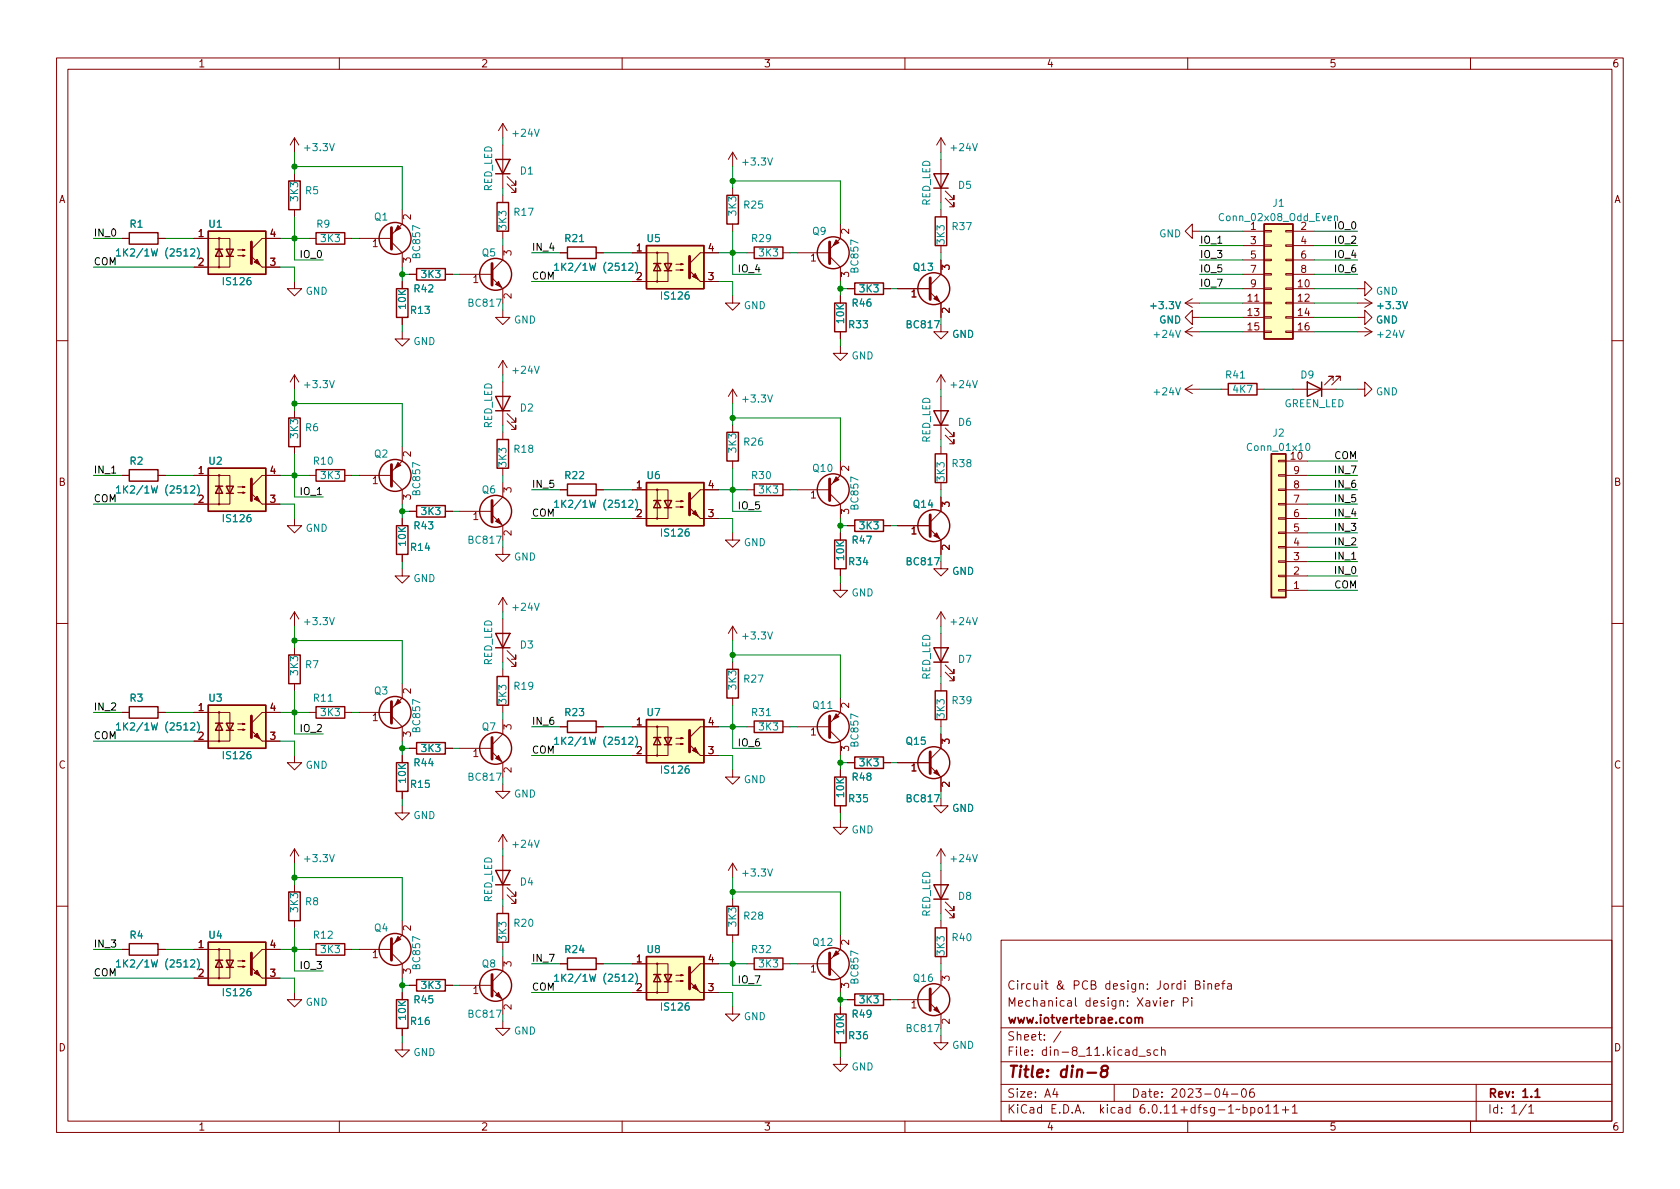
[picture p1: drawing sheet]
<svg xmlns="http://www.w3.org/2000/svg" width="297mm" height="210mm" viewBox="0 0 297 210" stroke-linecap="round" stroke-linejoin="round" font-family="sans-serif">
<g fill="none" stroke="#840000" stroke-width=".18">
<path d="M10 10.2h277v190.1h-277zM12 12.2h273v186.1h-273zM60 10.2v2M110 10.2v2M160 10.2v2M210 10.2v2M260 10.2v2M52.1 24.4v2.5M52.1 30.7v1.3M52.1 37.1v1.2M52.1 24.4l-.8 1.2M52.1 24.4l.7 1.2"/>
<path d="M71.1 37.1v2.5l-1.9 1.9M72.6 38v.8l-.9-.8-.4 .2 .1 .5M88.9 21.8v2.6M88.9 25.6v7.7M88.9 34.5v1.3M88.9 21.8l-.8 1.3M88.9 21.8l.8 1.3M89.7 32.5l1.5 1.5v-.7v.7h-.8M89.7 31.2l1.5 1.6v-.8v.8h-.8M129.5 26.9v2.6M129.5 33.3v1.2M129.5 39.6v1.3"/>
<path d="M129.5 26.9l-.7 1.3M129.5 26.9l.8 1.3M148.6 39.6v2.6l-1.9 1.9M166.4 24.4v2.5M166.4 28.2v7.6M166.4 37.1v1.2M166.4 24.4l-.8 1.2M166.4 24.4l.7 1.2M167.1 35l1.6 1.6v-.8v.8h-.8M167.1 33.8l1.6 1.5v-.8v.8h-.8M21.6 42.2h1.3M27.9 42.2h1.3"/>
<path d="M34.3 42.2h6.3v5h-6.3M38.7 42.2v5M42 45.2h1.3l-.4 .1v-.2l.4 .1M42 44.2h1.3l-.4 .1v-.2l.4 .1M46.4 47.2h3.1M49.5 42.2h-3.1l-2 1.9M52.1 49.8v1.2h1.2l-1.2 1.3-1.3-1.3h1.3M54.6 42.2h1.3M61 42.2h1.2M63.5 42.2h5.7M66 42.7l.4-.3v1.2M69.2 42.8l1.9 1.9v2.5"/>
<path d="M71.1 58.7v1.2h1.3l-1.3 1.3-1.3-1.3h1.3M71.1 49.8v1.2M71.1 56.1v1.3M71.3 46.4v-.8l.5 .4 .1-.3h.6l.1 .1-.1 .6M72.4 48.5h1.3M78.7 48.5h1.3M81.3 48.5h5.7M83.8 49.1l.3-.4v1.3M87 49.1l1.9 1.9v2.6M88.9 54.9v1.2h1.3l-1.3 1.3-1.3-1.3h1.3M88.9 40.9v1.3M88.9 43.4v2.6l-1.9 1.9"/>
<path d="M89.1 45.1v-.8l.5 .5 .1-.4h.5l.2 .2-.2 .5M90.4 52v.7l-.9-.7-.4 .2 .1 .5M99.1 44.7h1.2M105.4 44.7h1.3M111.8 44.7h6.3v5.1h-6.3M116.2 44.7v5.1M119.5 47.7h1.3l-.4 .2v-.3l.4 .1M119.5 46.7h1.3l-.4 .2v-.3l.4 .1M123.8 49.8h3.2M127 44.7h-3.2l-1.9 1.9M129.5 52.3v1.3h1.3l-1.3 1.3-1.2-1.3h1.2M132.1 44.7h1.2"/>
<path d="M138.4 44.7h1.3M141 44.7h5.7M143.5 45.3l.3-.4v1.3M146.7 45.3l1.9 1.9v2.6M148.6 52.3v1.3M148.6 58.7v1.2M148.8 48.9v-.8l.5 .5 .1-.4h.5l.2 .2-.2 .5M149.9 51h1.2M150.1 40.5v.8l-1-.8-.3 .3 .1 .5M156.2 51h1.3M158.7 51h5.8M161.2 51.6l.4-.4v1.3"/>
<path d="M164.5 51.7l1.9 1.9v2.5M166.4 57.4v1.3h1.2l-1.2 1.2-1.3-1.2h1.3M166.4 43.4v1.3M166.4 46v2.5l-1.9 1.9M166.6 47.7v-.8l.4 .4 .2-.4h.5l.1 .2-.1 .6M167.8 54.5v.8l-.9-.8-.3 .2 .1 .5M209.5 53.6h2.6M209.5 58.7h2.6M209.5 53.6l1.3 .8M209.5 58.7l1.3 .7M210.8 56.1v-1.2l-1.3 1.2 1.3 1.3v-1.3h1.3M210.8 40.9v-1.3l-1.3 1.3 1.3 1.3v-1.3h1.3"/>
<path d="M210.8 52.8l-1.3 .8M210.8 57.9l-1.3 .8M219.7 53.6h3.8M219.7 58.7h3.8M219.7 40.9h3.8M219.7 51h3.8M219.7 56.1h3.8M219.7 43.4h3.8M219.7 46h3.8M219.7 48.5h3.8M221.9 53.3h.7M223.5 58.5h1.3v.3h-1.3z"/>
<path d="M223.5 56h1.3v.3h-1.3zM223.5 53.5h1.3v.2h-1.3zM223.5 50.9h1.3v.3h-1.3zM223.5 48.4h1.3v.2h-1.3zM223.5 45.8h1.3v.3h-1.3zM223.5 43.3h1.3v.3h-1.3zM223.5 40.8h1.3v.2h-1.3zM227.3 58.5h1.3v.3h-1.3zM227.3 56h1.3v.3h-1.3zM227.3 53.5h1.3v.2h-1.3zM227.3 50.9h1.3v.3h-1.3zM227.3 48.4h1.3v.2h-1.3z"/>
<path d="M227.3 45.8h1.3v.3h-1.3zM227.3 43.3h1.3v.3h-1.3zM227.3 40.8h1.3v.2h-1.3zM228.6 53.6h3.8M228.6 58.7h3.8M228.6 40.9h3.8M228.6 51h3.8M228.6 56.1h3.8M228.6 43.4h3.8M228.6 46h3.8M228.6 48.5h3.8M240 51h1.3v-1.2l1.3 1.2-1.3 1.3v-1.3"/>
<path d="M240 56.1h1.3v-1.2l1.3 1.2-1.3 1.3v-1.3M240 53.6h2.6M240 58.7h2.6M241.3 52.8l1.3 .8M241.3 57.9l1.3 .8M242.6 53.6l-1.3 .8M242.6 58.7l-1.3 .7M10 60.2h2M52.1 66.3v2.5M52.1 72.6v1.3M52.1 79v1.3M52.1 66.3l-.8 1.3"/>
<path d="M52.1 66.3l.7 1.3M71.1 79v2.5l-1.9 1.9M72.6 79.9v.8l-.9-.8-.4 .2 .1 .5M88.9 63.7v2.6M88.9 67.6v7.6M88.9 76.4v1.3M88.9 63.7l-.8 1.3M88.9 63.7l.8 1.3M89.7 74.4l1.5 1.5v-.7v.7h-.8M89.7 73.1l1.5 1.6v-.8v.8h-.8M129.5 68.8v2.6M129.5 75.2v1.2"/>
<path d="M129.5 68.8l-.7 1.3M129.5 68.8l.8 1.3M148.6 61.2v1.3h1.3l-1.3 1.2-1.3-1.2h1.3M166.4 66.3v2.5M166.4 70.1v7.6M166.4 79v1.3M166.4 66.3l-.8 1.3M166.4 66.3l.7 1.3M167.1 77l1.6 1.5v-.8v.8h-.8M167.1 75.7l1.6 1.5v-.8v.8h-.8M209.5 68.8h2.6M209.5 68.8l1.3 .8"/>
<path d="M210.8 68.1l-1.3 .7M215.9 68.8h1.3M222.2 68.8h1.3M228.6 68.8h7.6M235.7 67.3v-.8h-.8h.8l-1.5 1.6M237 67.3v-.8h-.8h.8l-1.5 1.6M240 68.8h1.3v-1.2l1.3 1.2-1.3 1.3v-1.3M285 60.2h2M21.6 84.1h1.3M27.9 84.1h1.3M34.3 84.1h6.3v5h-6.3M38.7 84.1v5"/>
<path d="M42 87.1h1.3l-.4 .1v-.2l.4 .1M42 86.1h1.3l-.4 .1v-.2l.4 .1M46.4 89.1h3.1M49.5 84.1h-3.1l-2 1.9M52.1 91.7v1.3h1.2l-1.2 1.2-1.3-1.2h1.3M54.6 84.1h1.3M61 84.1h1.2M63.5 84.1h5.7M66 84.6l.4-.3v1.2M69.2 84.7l1.9 1.9v2.5M71.1 91.7v1.3M71.1 98v1.3"/>
<path d="M71.3 88.3v-.8l.5 .4 .1-.3h.6l.1 .2-.1 .5M72.4 90.4h1.3M78.7 90.4h1.3M81.3 90.4h5.7M83.8 91l.3-.4v1.3M87 91.1l1.9 1.9v2.5M88.9 96.8v1.2h1.3l-1.3 1.3-1.3-1.3h1.3M88.9 82.8v1.3M88.9 85.3v2.6l-1.9 1.9M89.1 87v-.8l.5 .5 .1-.4h.5l.2 .2-.2 .5M90.4 93.9v.8l-.9-.8-.4 .2 .1 .5M99.1 86.6h1.2"/>
<path d="M105.4 86.6h1.3M111.8 86.6h6.3v5.1h-6.3M116.2 86.6v5.1M119.5 89.7h1.3l-.4 .1v-.3l.4 .2M119.5 88.6h1.3l-.4 .2v-.3l.4 .1M123.8 91.7h3.2M127 86.6h-3.2l-1.9 1.9M129.5 94.2v1.3h1.3l-1.3 1.3-1.2-1.3h1.2M129.5 81.5v1.3M132.1 86.6h1.2M138.4 86.6h1.3M141 86.6h5.7"/>
<path d="M143.5 87.2l.3-.4v1.3M146.7 87.2l1.9 1.9v2.6M148.6 81.5v2.6l-1.9 1.9M148.6 94.2v1.3M148.8 90.8v-.7l.5 .4 .1-.4h.5l.2 .2-.2 .5M149.9 93h1.2M150.1 82.4v.8l-1-.8-.3 .3 .1 .5M156.2 93h1.3M158.7 93h5.8M161.2 93.5l.4-.3v1.2M164.5 93.6l1.9 1.9v2.5M166.4 99.3v1.3h1.2l-1.2 1.2-1.3-1.2h1.3"/>
<path d="M166.4 85.3v1.3M166.4 87.9v2.5l-1.9 1.9M166.6 89.6v-.8l.4 .4 .2-.4h.5l.1 .2-.1 .6M167.8 96.4v.8l-.9-.8-.3 .2 .1 .5M226.1 81.4h1.2v.3h-1.2zM226.1 83.9h1.2v.3h-1.2zM226.1 86.5h1.2v.2h-1.2zM226.1 89h1.2v.3h-1.2zM226.1 91.6h1.2v.2h-1.2zM226.1 94.1h1.2v.3h-1.2zM226.1 96.6h1.2v.3h-1.2zM226.1 99.2h1.2v.2h-1.2z"/>
<path d="M227.3 91.7h3.8M227.3 86.6h3.8M227.3 81.5h3.8M227.3 99.3h3.8M227.3 96.8h3.8M227.3 94.2h3.8M227.3 89.1h3.8M227.3 84.1h3.8M10 110.2h2M52.1 108.2v2.5M52.1 114.5v1.3M52.1 108.2l-.8 1.3"/>
<path d="M52.1 108.2l.7 1.3M71.1 100.6v1.2h1.3l-1.3 1.3-1.3-1.3h1.3M88.9 105.7v2.5M88.9 109.5v7.6M88.9 118.4v1.2M88.9 105.7l-.8 1.2M88.9 105.7l.8 1.2M89.7 116.3l1.5 1.6v-.8v.8h-.8M89.7 115.1l1.5 1.5v-.8v.8h-.8M129.5 110.7v2.6M129.5 117.1v1.3M129.5 110.7l-.7 1.3"/>
<path d="M129.5 110.7l.8 1.3M148.6 103.1v1.3h1.3l-1.3 1.3-1.3-1.3h1.3M148.6 100.6v1.2M166.4 108.2v2.5M166.4 112v7.6M166.4 108.2l-.8 1.3M166.4 108.2l.7 1.3M167.1 118.9l1.6 1.5v-.8v.8h-.8M167.1 117.6l1.6 1.5v-.7v.7h-.8M226.1 101.7h1.2v.3h-1.2zM226.1 104.3h1.2v.2h-1.2zM227.3 104.4h3.8"/>
<path d="M227.3 101.8h3.8M285 110.2h2M21.6 126h1.3M27.9 126h1.3M34.3 126h6.3v5.1h-6.3M38.7 126v5.1M42 129h1.3l-.4 .2v-.3l.4 .1M42 128h1.3l-.4 .1v-.2l.4 .1M46.4 131.1h3.1M49.5 126h-3.1l-2 1.9M52.1 133.6v1.3h1.2l-1.2 1.2-1.3-1.2h1.3M52.1 120.9v1.3"/>
<path d="M54.6 126h1.3M61 126h1.2M63.5 126h5.7M66 126.5l.4-.3v1.2M69.2 126.6l1.9 1.9v2.6M71.1 120.9v2.5l-1.9 1.9M71.1 133.6v1.3M71.1 139.9v1.3M71.3 130.2v-.8l.5 .4 .1-.3h.6l.1 .2-.1 .5M72.4 132.3h1.3M72.6 121.8v.8l-.9-.8-.4 .2 .1 .5M78.7 132.3h1.3"/>
<path d="M81.3 132.3h5.7M83.8 132.9l.3-.4v1.3M87 133l1.9 1.9v2.5M88.9 138.7v1.2h1.3l-1.3 1.3-1.3-1.3h1.3M88.9 124.7v1.3M88.9 127.2v2.6l-1.9 1.9M89.1 128.9v-.7l.5 .4 .1-.4h.5l.2 .2-.2 .5M90.4 135.8v.8l-.9-.8-.4 .2 .1 .5M99.1 128.5h1.2M105.4 128.5h1.3M111.8 128.5h6.3v5.1h-6.3M116.2 128.5v5.1"/>
<path d="M119.5 131.6h1.3l-.4 .1v-.3l.4 .2M119.5 130.6h1.3l-.4 .1v-.3l.4 .2M123.8 133.6h3.2M127 128.5h-3.2l-1.9 1.9M129.5 136.1v1.3h1.3l-1.3 1.3-1.2-1.3h1.2M129.5 123.4v1.3M132.1 128.5h1.2M138.4 128.5h1.3M141 128.5h5.7M143.5 129.1l.3-.4v1.3M146.7 129.2l1.9 1.9v2.5M148.6 123.4v2.6l-1.9 1.9"/>
<path d="M148.6 136.1v1.3M148.8 132.8v-.8l.5 .4 .1-.4h.5l.2 .2-.2 .6M149.9 134.9h1.2M150.1 124.3v.8l-1-.8-.3 .3 .1 .5M156.2 134.9h1.3M158.7 134.9h5.8M161.2 135.4l.4-.3v1.2M164.5 135.5l1.9 1.9v2.5M166.4 129.8v2.5l-1.9 1.9M166.4 120.9v1.3M166.4 127.2v1.3M166.6 131.5v-.8l.4 .4 .2-.3h.5l.1 .1-.1 .6"/>
<path d="M167.8 138.3v.8l-.9-.8-.3 .3 .1 .4M52.1 150.1v2.5M52.1 156.5v1.2M52.1 150.1l-.8 1.3M52.1 150.1l.7 1.3M71.1 142.5v1.3h1.3l-1.3 1.2-1.3-1.2h1.3M88.9 147.6v2.5M88.9 151.4v7.6M88.9 147.6l-.8 1.2M88.9 147.6l.8 1.2M89.7 158.2l1.5 1.6v-.8v.8h-.8M89.7 157l1.5 1.5v-.8v.8h-.8"/>
<path d="M129.5 152.6v2.6M129.5 159v1.3M129.5 152.6l-.7 1.3M129.5 152.6l.8 1.3M148.6 145v1.3h1.3l-1.3 1.3-1.3-1.3h1.3M148.6 142.5v1.3M166.4 141.2v1.3h1.2l-1.2 1.3-1.3-1.3h1.3M166.4 150.1v2.5M166.4 153.9v7.6M166.4 150.1l-.8 1.3M166.4 150.1l.7 1.3M167.1 159.5l1.6 1.5v-.7v.7h-.8"/>
<path d="M10 160.2h2M21.6 167.9h1.3M27.9 167.9h1.3M34.3 167.9h6.3v5.1h-6.3M38.7 167.9v5.1M42 170.9h1.3l-.4 .2v-.3l.4 .1M42 169.9h1.3l-.4 .1v-.2l.4 .1M46.4 173h3.1M49.5 167.9h-3.1l-2 1.9M52.1 175.5v1.3h1.2l-1.2 1.2-1.3-1.2h1.3M52.1 162.8v1.3M54.6 167.9h1.3"/>
<path d="M61 167.9h1.2M63.5 167.9h5.7M66 168.4l.4-.3v1.3M69.2 168.5l1.9 1.9v2.6M71.1 162.8v2.5l-1.9 2M71.1 175.5v1.3M71.3 172.1v-.8l.5 .5 .1-.4h.6l.1 .2-.1 .5M72.4 174.2h1.3M72.6 163.7v.8l-.9-.8-.4 .3 .1 .4M78.7 174.2h1.3M81.3 174.2h5.7M83.8 174.8l.3-.4v1.3"/>
<path d="M87 174.9l1.9 1.9v2.5M88.9 169.2v2.5l-1.9 1.9M88.9 160.3v1.2M88.9 166.6v1.3M89.1 170.9v-.8l.5 .4 .1-.4h.5l.2 .2-.2 .6M90.4 177.7v.8l-.9-.8-.4 .2 .1 .5M99.1 170.4h1.2M105.4 170.4h1.3M111.8 170.4h6.3v5.1h-6.3M116.2 170.4v5.1M119.5 173.5h1.3l-.4 .1v-.3l.4 .2M119.5 172.5h1.3l-.4 .1v-.3l.4 .2"/>
<path d="M123.8 175.5h3.2M127 170.4h-3.2l-1.9 1.9M129.5 178v1.3h1.3l-1.3 1.3-1.2-1.3h1.2M129.5 165.3v1.3M132.1 170.4h1.2M138.4 170.4h1.3M141 170.4h5.7M143.5 171l.3-.4v1.3M146.7 171.1l1.9 1.9v2.5M148.6 165.3v2.6l-1.9 1.9M148.6 178v1.3M148.8 174.7v-.8l.5 .4 .1-.4h.5l.2 .2-.2 .6"/>
<path d="M149.9 176.8h1.2M150.1 166.3v.7l-1-.7-.3 .2 .1 .5M156.2 176.8h1.3M158.7 176.8h5.8M161.2 177.3l.4-.3v1.2M164.5 177.4l1.9 1.9v2.6M166.4 162.8v1.3M166.4 169.2v1.2M166.4 171.7v2.5l-1.9 1.9M166.6 173.4v-.8l.4 .4 .2-.3h.5l.1 .1-.1 .6M167.1 160.8l1.6 1.5v-.8v.8h-.8M177 166.3h108v32h-108z"/>
<path d="M184.7 173.9h.6M184.9 173.4v1.3l.4 .2M188.8 177h.6v.9M189.4 177.3l-.5 .1a.29 .29 0 0 0-.2 .2 .29 .29 0 0 0 .2 .3h.5M190.1 176.4v1.3l.3 .2M199.4 177.8v.1M199.4 177v.1M202.9 174.8v.1M202.9 174v.1M285 160.2h2M60 198.3v2M71.1 184.4v1.3h1.3l-1.3 1.2-1.3-1.2h1.3"/>
<path d="M71.1 181.9v1.2M88.9 180.6v1.3h1.3l-1.3 1.2-1.3-1.2h1.3M110 198.3v2M148.6 186.9v1.3h1.3l-1.3 1.3-1.3-1.3h1.3M148.6 184.4v1.3M160 198.3v2M166.4 183.1v1.3h1.2l-1.2 1.3-1.3-1.3h1.3M167.8 180.2v.8l-.9-.8-.3 .3 .1 .5M177 194.8h108M177 191.8h108M177 187.8h108M177 181.8h108"/>
<path d="M182.5 186.5v.1M182.5 185.7v.1M184.6 183.8v.1M184.6 183v.1M187.6 182.4l-1.3 1.9M197 191.8v3M203.4 185.7l-.4-.1-.2 .2 .1 .3 .5 .1v.4h-.6M204.7 185.7l-.4-.1-.3 .3v.4l.1 .3h.6M205.4 185.8l.2-.2 .3 .1 .1 .9M205.4 185.1v1.5M210 198.3v2M217.7 193.5h1.2"/>
<path d="M219.7 192.6l.2-.1a.81 .81 0 0 1 .5 .7 .81 .81 0 0 1-.3 .8h-.1a.81 .81 0 0 1-.6-.6 .81 .81 0 0 1 .3-.8zM221.6 192.5a.59 .59 0 0 0-.7 .7v.5l.2 .3h.4l.2-.1 .1-.5-.2-.2-.4-.1-.3 .3M223.8 196.8h.8M225.2 195.8l.4-.5v1.5M225.2 196.8h.9M226.7 196.3h1.2M227.3 195.7v1.1M228.5 195.8l.4-.5v1.5M228.5 196.8h.9M260 198.3v2M261 191.8v6.5M270.3 195.8l.4-.5v1.5"/>
<path d="M270.3 196.8h.9"/>
<circle cx="38.7" cy="47.2" r=".13"/>
<circle cx="38.7" cy="42.2" r=".13"/>
<circle cx="116.2" cy="44.7" r=".13"/>
<circle cx="116.2" cy="49.8" r=".13"/>
<circle cx="38.7" cy="84.1" r=".13"/>
<circle cx="38.7" cy="89.1" r=".13"/>
<circle cx="116.2" cy="91.7" r=".13"/>
<circle cx="116.2" cy="86.6" r=".13"/>
<circle cx="38.7" cy="131.1" r=".13"/>
<circle cx="38.7" cy="126" r=".13"/>
<circle cx="116.2" cy="128.5" r=".13"/>
<circle cx="116.2" cy="133.6" r=".13"/>
<circle cx="38.7" cy="167.9" r=".13"/>
<circle cx="38.7" cy="173" r=".13"/>
<circle cx="116.2" cy="170.4" r=".13"/>
<circle cx="116.2" cy="175.5" r=".13"/>
</g>
<path d="M195.1 189.3l-.3-.2v-.3a.64 .64 0 0 1 1-.1l.1 .2a.66 .66 0 0 1-.8 .4 .65 .65 0 0 0-.3 1.1 .65 .65 0 0 0 .8-.1 .65 .65 0 0 0 0-.9l-.1-.1" fill="none" stroke="#840000" stroke-width=".4"/>
<path d="M200.7 180.1l.2-.2 .4 .1v.9M201.3 180.1l.3-.2 .3 .1 .1 .9" fill="none" stroke="#840000" stroke-width=".3"/>
<g fill="none" stroke="#840000" stroke-width=".51">
<path d="M44.4 42.8v3.8M69.2 40.3v3.8M87 46.6v3.8M121.9 45.3v3.8M146.7 42.8v3.8M164.5 49.1v3.9M44.4 84.7v3.8M69.2 82.2v3.8M87 88.5v3.8M121.9 87.2v3.9M146.7 84.7v3.8M164.5 91.1v3.8"/>
<path d="M44.4 126.6v3.8M69.2 124.1v3.8M87 130.4v3.8M121.9 129.2v3.8M146.7 126.6v3.8M164.5 133v3.8M44.4 168.5v3.8M69.2 166v3.8M87 172.3v3.8M121.9 171.1v3.8M146.7 168.5v3.8M164.5 174.9v3.8"/>
</g>
<g fill="#840000" stroke="#840000" stroke-width=".18">
<path d="M165.1 136.6l.5-.5 .5 1.1z"/>
<path d="M87.6 176l.5-.5 .5 1z"/>
<path d="M70.4 165.6l.5 .5-1.1 .5z"/>
<path d="M121.9 89.8l1.9 1.9z"/>
<path d="M122.4 90.8l.5-.5 .5 1z"/>
<path d="M44.4 129.2l2 1.9z"/>
<path d="M45 130.2l.5-.5 .5 1z"/>
<path d="M44.4 171.1l2 1.9z"/>
<path d="M45 172.1l.5-.5 .5 1z"/>
<path d="M70.4 123.7l.5 .5-1.1 .5z"/>
<path d="M87.6 134.1l.5-.5 .5 1z"/>
<path d="M44.4 45.3l2 1.9z"/>
<path d="M45 46.3l.5-.5 .5 1.1z"/>
<path d="M165.1 94.7l.5-.5 .5 1z"/>
<path d="M87.6 92.2l.5-.5 .5 1z"/>
<path d="M147.8 126.2l.5 .5-1 .5z"/>
<path d="M165.1 178.6l.5-.6 .5 1.1z"/>
<path d="M70.4 39.9l.5 .5-1.1 .5z"/>
<path d="M70.4 81.8l.5 .5-1.1 .5z"/>
<path d="M147.8 168.1l.5 .6-1 .5z"/>
<path d="M44.4 87.2l2 1.9z"/>
<path d="M45 88.3l.5-.5 .5 1z"/>
<path d="M147.8 42.4l.5 .5-1 .5z"/>
<path d="M147.8 84.3l.5 .5-1 .5z"/>
<path d="M121.9 47.9l1.9 1.9z"/>
<path d="M122.4 48.9l.5-.5 .5 1z"/>
<path d="M121.9 131.7l1.9 1.9z"/>
<path d="M122.4 132.7l.5-.5 .5 1z"/>
<path d="M165.1 52.8l.5-.5 .5 1z"/>
<path d="M87.6 50.3l.5-.5 .5 1z"/>
<path d="M121.9 173.6l1.9 1.9z"/>
<path d="M122.9 174.1l.5 1-1-.5z"/>
</g>
<g fill="none" stroke="#840000" stroke-width=".25">
<path d="M51.1 32h2v5.1h-2zM87.6 28.2h2.6l-1.3 2.5zM87.6 30.7h2.6M87.9 35.8h2v5.1h-2zM128.5 34.5h2.1v5.1h-2.1zM165.1 30.7h2.5l-1.2 2.6zM165.1 33.3h2.5M165.4 38.3h2v5.1h-2zM223.5 39.6h5.1v20.3h-5.1zM22.9 41.1h5v2.1h-5zM36.8 40.9h10.2v7.6h-10.2zM38.1 44.1h1.3"/>
<path d="M38.7 44.1l.7 1.2h-1.3zM40 44.1h1.3l-.7 1.2zM40 45.3h1.3M55.9 41.1h5.1v2.1h-5.1zM70.1 51h2v5.1h-2zM73.7 47.5h5v2h-5zM100.3 43.7h5.1v2h-5.1zM114.3 43.4h10.2v7.6h-10.2zM115.6 46.6h1.2M116.2 46.6l.6 1.3h-1.2zM117.5 46.6h1.2l-.6 1.3zM117.5 47.9h1.2"/>
<path d="M133.3 43.7h5.1v2h-5.1zM147.6 53.6h2v5.1h-2zM151.1 50h5.1v2.1h-5.1zM51.1 73.9h2v5.1h-2zM87.6 70.1h2.6l-1.3 2.5zM87.6 72.6h2.6M87.9 77.7h2v5.1h-2zM128.5 76.4h2.1v5.1h-2.1zM165.1 72.6h2.5l-1.2 2.6zM165.1 75.2h2.5M217.2 67.8h5v2h-5zM231.1 67.6l2.6 1.2-2.6 1.3z"/>
<path d="M233.7 67.6v2.5M22.9 83.1h5v2h-5zM36.8 82.8h10.2v7.6h-10.2zM38.1 86h1.3M38.7 86l.7 1.2h-1.3zM40 86h1.3l-.7 1.2zM40 87.2h1.3M55.9 83.1h5.1v2h-5.1zM70.1 93h2v5h-2zM73.7 89.4h5v2h-5zM100.3 85.6h5.1v2h-5.1zM114.3 85.3h10.2v7.7h-10.2z"/>
<path d="M115.6 88.5h1.2M116.2 88.5l.6 1.3h-1.2zM117.5 88.5h1.2l-.6 1.3zM117.5 89.8h1.2M133.3 85.6h5.1v2h-5.1zM147.6 95.5h2v5.1h-2zM151.1 91.9h5.1v2.1h-5.1zM165.4 80.3h2v5h-2zM224.8 80.3h2.5v25.4h-2.5zM51.1 115.8h2v5.1h-2zM87.6 112h2.6l-1.3 2.5zM87.6 114.5h2.6"/>
<path d="M87.9 119.6h2v5.1h-2zM128.5 118.4h2.1v5h-2.1zM165.1 114.5h2.5l-1.2 2.6zM165.1 117.1h2.5M22.9 125h5v2h-5zM36.8 124.7h10.2v7.6h-10.2zM38.1 127.9h1.3M38.7 127.9l.7 1.3h-1.3zM40 127.9h1.3l-.7 1.3zM40 129.2h1.3M55.9 125h5.1v2h-5.1zM70.1 134.9h2v5h-2z"/>
<path d="M73.7 131.3h5v2h-5zM100.3 127.5h5.1v2h-5.1zM114.3 127.2h10.2v7.7h-10.2zM115.6 130.4h1.2M116.2 130.4l.6 1.3h-1.2zM117.5 130.4h1.2l-.6 1.3zM117.5 131.7h1.2M133.3 127.5h5.1v2h-5.1zM147.6 137.4h2v5.1h-2zM151.1 133.9h5.1v2h-5.1zM165.4 122.2h2v5h-2zM51.1 157.7h2v5.1h-2z"/>
<path d="M87.6 153.9h2.6l-1.3 2.6zM87.6 156.5h2.6M165.1 156.5h2.5l-1.2 2.5zM165.1 159h2.5M22.9 166.9h5v2h-5zM36.8 166.6h10.2v7.6h-10.2zM38.1 169.8h1.3M38.7 169.8l.7 1.3h-1.3zM40 169.8h1.3l-.7 1.3zM40 171.1h1.3M55.9 166.9h5.1v2h-5.1zM70.1 176.8h2v5.1h-2z"/>
<path d="M73.7 173.2h5v2.1h-5zM87.9 161.5h2v5.1h-2zM100.3 169.4h5.1v2h-5.1zM114.3 169.2h10.2v7.6h-10.2zM115.6 172.3h1.2M116.2 172.3l.6 1.3h-1.2zM117.5 172.3h1.2l-.6 1.3zM117.5 173.6h1.2M128.5 160.3h2.1v5h-2.1zM133.3 169.4h5.1v2h-5.1zM147.6 179.3h2v5.1h-2zM151.1 175.8h5.1v2h-5.1z"/>
<path d="M165.4 164.1h2v5.1h-2z"/>
<circle cx="69.8" cy="42.2" r="2.82"/>
<circle cx="87.6" cy="48.5" r="2.82"/>
<circle cx="147.3" cy="44.7" r="2.82"/>
<circle cx="165.1" cy="51" r="2.82"/>
<circle cx="69.8" cy="84.1" r="2.82"/>
<circle cx="87.6" cy="90.4" r="2.82"/>
<circle cx="147.3" cy="86.6" r="2.82"/>
<circle cx="165.1" cy="93" r="2.82"/>
<circle cx="69.8" cy="126" r="2.82"/>
<circle cx="87.6" cy="132.3" r="2.82"/>
<circle cx="147.3" cy="128.5" r="2.82"/>
<circle cx="165.1" cy="134.9" r="2.82"/>
<circle cx="69.8" cy="167.9" r="2.82"/>
<circle cx="87.6" cy="174.2" r="2.82"/>
<circle cx="147.3" cy="170.4" r="2.82"/>
<circle cx="165.1" cy="176.8" r="2.82"/>
</g>
<g fill="none" stroke="#008484" stroke-width=".18">
<path d="M58.3 25.4l.4 1.3 .4-1.3M94.5 22.8l.4 1.3 .4-1.3M135.7 27.9l.5 1.3 .4-1.3M172 25.4l.4 1.3 .4-1.3M234.8 38.6l.6-.1-.1-.3h-.3l-.2 .2 .1 .6h.4M235.9 38.3l.2-.1h.3l.1 .8M235.9 38.2v.8M26.8 44l.3 1.3 .2-.9 .2 .9 .3-1.3M34.9 43.8a1.46 1.46 0 0 1 0 2M44.3 49.1h-.4a.86 .86 0 0 0 0 1.3l.4-.2 .1-.4-.3-.2h-.3l-.1 .2M74.2 40.4l-1.2-.5v.8M87.8 52.9h.8l-.5 1.3"/>
<path d="M102.5 42.7h.7M104.2 46.5l.3 1.3 .3-.9 .2 .9 .3-1.3M112.3 46.4a1.46 1.46 0 0 1 0 1.9M121.7 51.6l-.3 .1a.86 .86 0 0 0 0 1.2l.4-.1 .1-.5-.3-.2-.3 .1-.2 .1M151.7 43l-1.3-.6v.9M165.2 56.7h.9l-.6 1.3M207.9 53.3l.4 1.3 .4-1.3M207.9 58.4l.4 1.3 .4-1.3M247.4 58.4l.4 1.3 .4-1.3M248 53.3l.4 1.3 .4-1.3M58.3 67.3l.4 1.3 .4-1.3M94.5 64.8l.4 1.2 .4-1.2"/>
<path d="M135.7 69.8l.5 1.3 .4-1.3M172 67.3l.4 1.3 .4-1.3M207.9 68.6l.4 1.2 .4-1.2M219.3 66.9h.7M231 78.5l.2-.1a.68 .68 0 0 1 .4 .6 .68 .68 0 0 1-.4 .7l-.2-.2-.1-.3zM26.8 85.9l.3 1.3 .2-.9 .2 .9 .3-1.3M34.9 85.7a1.46 1.46 0 0 1 0 2M44.3 91l-.4 .1a.86 .86 0 0 0 0 1.2l.4-.2 .1-.4-.3-.2h-.3l-.1 .2M74.2 82.3l-1.2-.5v.8M87.8 94.8h.8l-.5 1.3M104.2 88.5l.3 1.2 .3-.9 .2 .9 .3-1.2M112.3 88.3a1.46 1.46 0 0 1 0 1.9"/>
<path d="M121.7 93.5l-.3 .1a.86 .86 0 0 0 0 1.2l.4-.1 .1-.4-.3-.3-.3 .1-.2 .2M151.7 84.9l-1.3-.6v.9M165.2 98.6h.9l-.6 1.3M58.3 109.2l.4 1.3 .4-1.3M94.5 106.7l.4 1.2 .4-1.2M135.7 111.7l.5 1.3 .4-1.3M172 109.2l.4 1.3 .4-1.3M26.8 127.8l.3 1.3 .2-.9 .2 .9 .3-1.3M34.9 127.6a1.46 1.46 0 0 1 0 2M44.3 132.9l-.4 .1a.86 .86 0 0 0 0 1.2l.4-.1 .1-.5-.3-.2h-.3l-.1 .2M58 124h.8M74.2 124.2l-1.2-.5v.8"/>
<path d="M87.8 136.7h.8l-.5 1.3M104.2 130.4l.3 1.2 .3-.9 .2 .9 .3-1.2M112.3 130.2a1.46 1.46 0 0 1 0 1.9M121.7 135.4l-.3 .1a.86 .86 0 0 0 0 1.2l.4-.1 .1-.4-.3-.3-.3 .1-.2 .2M135.5 126.6h.7M151.7 126.8l-1.3-.6v.9M58.3 151.1l.4 1.3 .4-1.3M94.5 148.6l.4 1.2 .4-1.2M135.7 153.7l.5 1.2 .4-1.2M165.2 140.5h.9l-.6 1.3M172 151.1l.4 1.3 .4-1.3M26.8 169.7l.3 1.3 .2-.9 .2 .9 .3-1.3"/>
<path d="M34.9 169.6a1.46 1.46 0 0 1 0 1.9M44.3 174.8l-.4 .1a.86 .86 0 0 0 0 1.2l.4-.1 .1-.5-.3-.2-.3 .1-.1 .1M74.2 166.2l-1.2-.6v.9M87.8 178.6h.8l-.5 1.3M104.2 172.3l.3 1.2 .3-.9 .2 .9 .3-1.2M112.3 172.1a1.46 1.46 0 0 1 0 1.9M121.7 177.4h-.3a.86 .86 0 0 0 0 1.2l.4-.1 .1-.4-.3-.3-.3 .1-.2 .2M151.7 168.7l-1.3-.6v.9M165.2 181.2h.9l-.6 1.2"/>
</g>
<g fill="#ffffc2" stroke="#ffffc2" stroke-width=".18">
<path d="M114.3 85.3h10.2v7.7h-10.2z"/>
<path d="M36.8 124.7h10.2v7.6h-10.2z"/>
<path d="M36.8 166.6h10.2v7.6h-10.2z"/>
<path d="M224.8 80.3h2.5v25.4h-2.5z"/>
<path d="M36.8 40.9h10.2v7.6h-10.2z"/>
<path d="M223.5 39.6h5.1v20.3h-5.1z"/>
<path d="M36.8 82.8h10.2v7.6h-10.2z"/>
<path d="M114.3 43.4h10.2v7.6h-10.2z"/>
<path d="M114.3 127.2h10.2v7.7h-10.2z"/>
<path d="M114.3 169.2h10.2v7.6h-10.2z"/>
</g>
<g fill="none" stroke="#008400" stroke-width=".18">
<path d="M52.1 38.3v7.7h5M52.1 29.5h19v7.6M52.1 26.9v3.8M88.9 24.4v1.2M88.9 33.3v1.2M129.5 32h19.1v7.6M129.5 29.5v3.8M166.4 26.9v1.3M166.4 35.8v1.3M16.5 42.2h5.1M16.5 47.2h17.8M29.2 42.2h5.1"/>
<path d="M49.5 47.2h2.6v2.6M49.5 42.2h5.1M62.2 42.2h1.3M71.1 48.5h1.3M71.1 47.2v2.6M71.1 57.4v1.3M80 48.5h1.3M88.9 42.2v1.2M88.9 53.6v1.3M94 44.7h5.1M94 49.8h17.8M106.7 44.7h5.1"/>
<path d="M127 49.8h2.5v2.5M127 44.7h5.1M129.5 40.9v7.6h5.1M139.7 44.7h1.3M148.6 49.8v2.5M148.6 59.9v1.3M148.6 51h1.3M157.5 51h1.2M166.4 44.7v1.3M166.4 56.1v1.3M212.1 51h7.6M212.1 58.7h7.6"/>
<path d="M212.1 40.9h7.6M212.1 48.5h7.6M212.1 56.1h7.6M212.1 53.6h7.6M212.1 46h7.6M212.1 43.4h7.6M232.4 51h7.6M232.4 58.7h7.6M232.4 40.9h7.6M232.4 48.5h7.6M232.4 56.1h7.6M232.4 53.6h7.6"/>
<path d="M232.4 46h7.6M232.4 43.4h7.6M52.1 71.4h19v7.6M52.1 68.8v3.8M88.9 66.3v1.3M88.9 75.2v1.2M129.5 73.9h19.1v7.6M129.5 71.4v3.8M166.4 68.8v1.3M166.4 77.7v1.3M212.1 68.8h3.8M223.5 68.8h5.1"/>
<path d="M236.2 68.8h3.8M16.5 84.1h5.1M16.5 89.1h17.8M29.2 84.1h5.1M49.5 84.1h5.1M49.5 89.1h2.6v2.6M52.1 80.3v7.6h5M62.2 84.1h1.3M71.1 89.1v2.6M71.1 99.3v1.3M71.1 90.4h1.3M80 90.4h1.3"/>
<path d="M88.9 84.1v1.2M88.9 95.5v1.3M94 86.6h5.1M94 91.7h17.8M106.7 86.6h5.1M127 91.7h2.5v2.5M127 86.6h5.1M129.5 82.8v7.6h5.1M139.7 86.6h1.3M148.6 91.7v2.5M148.6 93h1.3M157.5 93h1.2"/>
<path d="M166.4 86.6v1.3M166.4 98v1.3M231.1 86.6h8.9M231.1 96.8h8.9M231.1 84.1h8.9M231.1 81.5h8.9M231.1 94.2h8.9M231.1 91.7h8.9M231.1 99.3h8.9M231.1 89.1h8.9M52.1 113.3h19v7.6M52.1 110.7v3.8"/>
<path d="M88.9 108.2v1.3M88.9 117.1v1.3M129.5 115.8h19.1v7.6M129.5 113.3v3.8M148.6 101.8v1.3M166.4 110.7v1.3M166.4 119.6v1.3M231.1 104.4h8.9M231.1 101.8h8.9M16.5 126h5.1M16.5 131.1h17.8M29.2 126h5.1"/>
<path d="M49.5 131.1h2.6v2.5M49.5 126h5.1M52.1 122.2v7.6h5M62.2 126h1.3M71.1 131.1v2.5M71.1 132.3h1.3M80 132.3h1.3M88.9 126v1.2M88.9 137.4v1.3M94 128.5h5.1M94 133.6h17.8M106.7 128.5h5.1"/>
<path d="M127 133.6h2.5v2.5M127 128.5h5.1M129.5 124.7v7.6h5.1M139.7 128.5h1.3M148.6 133.6v2.5M148.6 134.9h1.3M157.5 134.9h1.2M166.4 128.5v1.3M166.4 139.9v1.3M52.1 155.2h19v7.6M52.1 152.6v3.9M71.1 141.2v1.3"/>
<path d="M88.9 150.1v1.3M88.9 159v1.3M129.5 157.7h19.1v7.6M129.5 155.2v3.8M148.6 143.8v1.2M166.4 152.6v1.3M16.5 167.9h5.1M16.5 173h17.8M29.2 167.9h5.1M49.5 173h2.6v2.5M49.5 167.9h5.1M52.1 164.1v7.6h5"/>
<path d="M62.2 167.9h1.3M71.1 174.2h1.3M71.1 173v2.5M80 174.2h1.3M88.9 167.9v1.3M88.9 179.3v1.3M94 170.4h5.1M94 175.5h17.8M106.7 170.4h5.1M127 175.5h2.5v2.5M127 170.4h5.1M129.5 166.6v7.6h5.1"/>
<path d="M139.7 170.4h1.3M148.6 176.8h1.3M148.6 175.5v2.5M157.5 176.8h1.2M166.4 161.5v1.3M166.4 170.4v1.3M71.1 183.1v1.3M148.6 185.7v1.2M166.4 181.9v1.2"/>
</g>
<g fill="#008400" stroke="#008400" stroke-width=".18">
<circle cx="71.1" cy="90.4" r=".46"/>
<circle cx="71.1" cy="48.5" r=".46"/>
<circle cx="52.1" cy="71.4" r=".46"/>
<circle cx="52.1" cy="84.1" r=".46"/>
<circle cx="71.1" cy="174.2" r=".46"/>
<circle cx="52.1" cy="29.5" r=".46"/>
<circle cx="52.1" cy="42.2" r=".46"/>
<circle cx="71.1" cy="132.3" r=".46"/>
<circle cx="52.1" cy="113.3" r=".46"/>
<circle cx="52.1" cy="126" r=".46"/>
<circle cx="52.1" cy="155.2" r=".46"/>
<circle cx="52.1" cy="167.9" r=".46"/>
<circle cx="129.5" cy="115.8" r=".46"/>
<circle cx="129.5" cy="128.5" r=".46"/>
<circle cx="148.6" cy="134.9" r=".46"/>
<circle cx="129.5" cy="86.6" r=".46"/>
<circle cx="129.5" cy="73.9" r=".46"/>
<circle cx="148.6" cy="93" r=".46"/>
<circle cx="129.5" cy="157.7" r=".46"/>
<circle cx="129.5" cy="44.7" r=".46"/>
<circle cx="129.5" cy="32" r=".46"/>
<circle cx="148.6" cy="51" r=".46"/>
<circle cx="129.5" cy="170.4" r=".46"/>
<circle cx="148.6" cy="176.8" r=".46"/>
</g>
<g font-size="2.8" fill="#840000">
<text x="178" y="191.2">Title:</text>
<text x="187.3" y="191.2">din-8</text>
</g>
<g font-size="2.1" fill="#840000">
<text x="178" y="178.5">Mechanical</text>
<text x="178" y="175.5">Circuit</text>
<text x="186.7" y="175.5">&amp;</text>
<text x="189.8" y="175.5">PCB</text>
<text x="191.8" y="178.5">design:</text>
<text x="195.6" y="175.5">design:</text>
<text x="201.1" y="178.5">Xavier</text>
<text x="204.9" y="175.5">Jordi</text>
<text x="209.2" y="178.5">Pi</text>
<text x="211.7" y="175.5">Binefa</text>
<text x="178" y="184.5">Sheet:</text>
<text x="178" y="181.5">www.iotvertebrae.com</text>
<text x="178" y="187.2">File:</text>
<text x="184.4" y="187.2">din-8_11.kicad_sch</text>
<text x="178" y="197.4">KiCad</text>
<text x="178" y="194.6">Size:</text>
<text x="184.7" y="194.6">A4</text>
<text x="185.7" y="197.4">E.D.A.</text>
<text x="194.6" y="197.4">kicad</text>
<text x="200" y="194.6">Date:</text>
<text x="201.8" y="197.4">6.0.11+dfsg-1~bpo11+1</text>
<text x="207" y="194.6">2023-04-06</text>
<text x="263" y="194.6">Rev:</text>
<text x="263" y="197.4">Id:</text>
<text x="267.1" y="197.4">1/1</text>
<text x="269.1" y="194.6">1.1</text>
</g>
<g font-size="1.8" fill="#840000">
<text x="35" y="12.3">1</text>
<text x="85" y="12.3">2</text>
<text x="135" y="12.3">3</text>
<text x="185" y="12.3">4</text>
<text x="235" y="12.3">5</text>
<text x="285" y="12.3">6</text>
<text x="10.4" y="36.3">A</text>
<text x="34.9" y="41.9">1</text>
<text x="47.6" y="41.9">4</text>
<text x="220.9" y="40.6">1</text>
<text x="229.8" y="40.6">2</text>
<text x="285.4" y="36.3">A</text>
<text x="34.9" y="47">2</text>
<text x="47.6" y="47">3</text>
<text x="65.7" y="44.5">1</text>
<text x="112.3" y="44.4">1</text>
<text x="125" y="44.4">4</text>
<text x="143.1" y="47">1</text>
<text x="220.9" y="43.2">3</text>
<text x="220.9" y="45.7">5</text>
<text x="229.8" y="43.2">4</text>
<text x="229.8" y="45.7">6</text>
<text x="83.5" y="50.8">1</text>
<text x="112.3" y="49.5">2</text>
<text x="125" y="49.5">3</text>
<text x="160.9" y="53.3">1</text>
<text x="220.3" y="53.3">11</text>
<text x="220.9" y="48.3">7</text>
<text x="220.9" y="50.8">9</text>
<text x="229.2" y="50.8">10</text>
<text x="229.2" y="53.3">12</text>
<text x="229.8" y="48.3">8</text>
<text x="220.3" y="55.9">13</text>
<text x="220.3" y="58.4">15</text>
<text x="229.2" y="55.9">14</text>
<text x="229.2" y="58.4">16</text>
<text x="34.9" y="83.8">1</text>
<text x="47.6" y="83.8">4</text>
<text x="228.6" y="83.8">9</text>
<text x="10.3" y="86.3">B</text>
<text x="34.9" y="88.9">2</text>
<text x="47.6" y="88.9">3</text>
<text x="65.7" y="86.4">1</text>
<text x="112.3" y="86.4">1</text>
<text x="125" y="86.4">4</text>
<text x="143.1" y="88.9">1</text>
<text x="228.6" y="88.9">7</text>
<text x="228.6" y="86.4">8</text>
<text x="285.3" y="86.3">B</text>
<text x="83.5" y="92.7">1</text>
<text x="112.3" y="91.4">2</text>
<text x="125" y="91.4">3</text>
<text x="160.9" y="95.3">1</text>
<text x="228.6" y="94">5</text>
<text x="228.6" y="91.4">6</text>
<text x="228.6" y="101.6">2</text>
<text x="228.6" y="99.1">3</text>
<text x="228.6" y="96.5">4</text>
<text x="228.6" y="104.1">1</text>
<text x="34.9" y="125.7">1</text>
<text x="47.6" y="125.7">4</text>
<text x="34.9" y="130.8">2</text>
<text x="47.6" y="130.8">3</text>
<text x="65.7" y="128.3">1</text>
<text x="112.3" y="128.3">1</text>
<text x="125" y="128.3">4</text>
<text x="143.1" y="130.8">1</text>
<text x="10.3" y="136.3">C</text>
<text x="83.5" y="134.6">1</text>
<text x="112.3" y="133.3">2</text>
<text x="125" y="133.3">3</text>
<text x="160.9" y="137.2">1</text>
<text x="285.3" y="136.3">C</text>
<text x="34.9" y="167.6">1</text>
<text x="47.6" y="167.6">4</text>
<text x="34.9" y="172.7">2</text>
<text x="47.6" y="172.7">3</text>
<text x="65.7" y="170.2">1</text>
<text x="112.3" y="170.2">1</text>
<text x="125" y="170.2">4</text>
<text x="143.1" y="172.7">1</text>
<text x="83.5" y="176.5">1</text>
<text x="112.3" y="175.3">2</text>
<text x="125" y="175.3">3</text>
<text x="160.9" y="179.1">1</text>
<text x="10.3" y="186.3">D</text>
<text x="285.3" y="186.3">D</text>
<text x="35" y="200.3">1</text>
<text x="85" y="200.3">2</text>
<text x="135" y="200.3">3</text>
<text x="185" y="200.3">4</text>
<text x="235" y="200.3">5</text>
<text x="285" y="200.3">6</text>
</g>
<g font-size="1.8" fill="#008484">
<text x="53.5" y="27.1">+3.3V</text>
<text x="90.3" y="24.6">+24V</text>
<text x="130.9" y="29.6">+3.3V</text>
<text x="167.8" y="27.1">+24V</text>
<text x="53.1" y="35.8" transform="rotate(-90 53.1 35.8)">3K3</text>
<text x="53.9" y="34.7">R5</text>
<text x="87.4" y="33.9" transform="rotate(-90 87.4 33.9)">RED_LED</text>
<text x="91.8" y="31.2">D1</text>
<text x="169.3" y="33.8">D5</text>
<text x="22.8" y="40.6">R1</text>
<text x="36.8" y="40.6">U1</text>
<text x="55.8" y="40.6">R9</text>
<text x="66" y="39.4">Q1</text>
<text x="89.9" y="40.9" transform="rotate(-90 89.9 40.9)">3K3</text>
<text x="90.7" y="38.5">R17</text>
<text x="130.6" y="38.3" transform="rotate(-90 130.6 38.3)">3K3</text>
<text x="131.3" y="37.3">R25</text>
<text x="143.5" y="41.9">Q9</text>
<text x="164.9" y="36.4" transform="rotate(-90 164.9 36.4)">RED_LED</text>
<text x="168.2" y="41.1">R37</text>
<text x="215.2" y="39.5">Conn_02x08_Odd_Even</text>
<text x="224.9" y="36.9">J1</text>
<text x="20.3" y="45.7">1K2/1W</text>
<text x="29.1" y="45.7">(2512)</text>
<text x="56.5" y="43.2">3K3</text>
<text x="74.7" y="45.9" transform="rotate(-90 74.7 45.9)">BC857</text>
<text x="85.1" y="45.7">Q5</text>
<text x="99.7" y="43.2">R21</text>
<text x="114.2" y="43.2">U5</text>
<text x="132.7" y="43.2">R29</text>
<text x="134" y="45.7">3K3</text>
<text x="167.4" y="43.4" transform="rotate(-90 167.4 43.4)">3K3</text>
<text x="204.9" y="42.3">GND</text>
<text x="39.1" y="50.8">IS126</text>
<text x="54" y="52.5">GND</text>
<text x="73" y="52.1">R42</text>
<text x="74.3" y="49.5">3K3</text>
<text x="97.7" y="48.3">1K2/1W</text>
<text x="106.5" y="48.3">(2512)</text>
<text x="116.6" y="53.3">IS126</text>
<text x="151.7" y="52.1">3K3</text>
<text x="152.2" y="48.5" transform="rotate(-90 152.2 48.5)">BC857</text>
<text x="161.3" y="48.3">Q13</text>
<text x="243.2" y="52.5">GND</text>
<text x="72.1" y="54.9" transform="rotate(-90 72.1 54.9)">10K</text>
<text x="72.4" y="55.9">R13</text>
<text x="82.6" y="54.6">BC817</text>
<text x="90.8" y="57.6">GND</text>
<text x="131.4" y="55">GND</text>
<text x="149.6" y="57.4" transform="rotate(-90 149.6 57.4)">10K</text>
<text x="149.9" y="58.4">R33</text>
<text x="150.5" y="54.6">R46</text>
<text x="160" y="58.4">BC817</text>
<text x="203.1" y="55">+3.3V</text>
<text x="204.9" y="57.6">GND</text>
<text x="243.2" y="55">+3.3V</text>
<text x="243.2" y="57.6">GND</text>
<text x="73" y="61.4">GND</text>
<text x="150.5" y="63.9">GND</text>
<text x="168.3" y="60.1">GND</text>
<text x="203.7" y="60.1">+24V</text>
<text x="243.2" y="60.1">+24V</text>
<text x="53.5" y="69">+3.3V</text>
<text x="90.3" y="66.5">+24V</text>
<text x="130.9" y="71.6">+3.3V</text>
<text x="167.8" y="69">+24V</text>
<text x="203.7" y="70.3">+24V</text>
<text x="216.5" y="67.3">R41</text>
<text x="217.8" y="69.9">4K7</text>
<text x="229.8" y="67.3">D9</text>
<text x="243.2" y="70.3">GND</text>
<text x="53.1" y="77.7" transform="rotate(-90 53.1 77.7)">3K3</text>
<text x="53.9" y="76.6">R6</text>
<text x="87.4" y="75.8" transform="rotate(-90 87.4 75.8)">RED_LED</text>
<text x="91.8" y="73.1">D2</text>
<text x="169.3" y="75.7">D6</text>
<text x="224.9" y="77.6">J2</text>
<text x="227" y="72.4">GREEN_LED</text>
<text x="22.8" y="82.6">R2</text>
<text x="36.8" y="82.6">U2</text>
<text x="55.2" y="82.6">R10</text>
<text x="66" y="81.3">Q2</text>
<text x="89.9" y="82.8" transform="rotate(-90 89.9 82.8)">3K3</text>
<text x="90.7" y="80.4">R18</text>
<text x="130.6" y="80.3" transform="rotate(-90 130.6 80.3)">3K3</text>
<text x="131.3" y="79.2">R26</text>
<text x="143.5" y="83.8">Q10</text>
<text x="164.9" y="78.4" transform="rotate(-90 164.9 78.4)">RED_LED</text>
<text x="168.2" y="83">R38</text>
<text x="220.2" y="80.1">Conn_01x10</text>
<text x="227.9" y="81.3">10</text>
<text x="20.3" y="87.6">1K2/1W</text>
<text x="29.1" y="87.6">(2512)</text>
<text x="56.5" y="85.1">3K3</text>
<text x="74.7" y="87.9" transform="rotate(-90 74.7 87.9)">BC857</text>
<text x="85.1" y="87.6">Q6</text>
<text x="99.7" y="85.1">R22</text>
<text x="114.2" y="85.1">U6</text>
<text x="132.7" y="85.1">R30</text>
<text x="134" y="87.6">3K3</text>
<text x="167.4" y="85.3" transform="rotate(-90 167.4 85.3)">3K3</text>
<text x="39.1" y="92.7">IS126</text>
<text x="54" y="94.4">GND</text>
<text x="73" y="94">R43</text>
<text x="74.3" y="91.4">3K3</text>
<text x="97.7" y="90.2">1K2/1W</text>
<text x="106.5" y="90.2">(2512)</text>
<text x="116.6" y="95.3">IS126</text>
<text x="151.7" y="94">3K3</text>
<text x="152.2" y="90.4" transform="rotate(-90 152.2 90.4)">BC857</text>
<text x="161.3" y="90.2">Q14</text>
<text x="72.1" y="96.8" transform="rotate(-90 72.1 96.8)">10K</text>
<text x="72.4" y="97.8">R14</text>
<text x="82.6" y="96.5">BC817</text>
<text x="90.8" y="99.5">GND</text>
<text x="131.4" y="97">GND</text>
<text x="149.6" y="99.3" transform="rotate(-90 149.6 99.3)">10K</text>
<text x="149.9" y="100.3">R34</text>
<text x="150.5" y="96.5">R47</text>
<text x="160" y="100.3">BC817</text>
<text x="73" y="103.3">GND</text>
<text x="150.5" y="105.8">GND</text>
<text x="168.3" y="102">GND</text>
<text x="53.5" y="110.9">+3.3V</text>
<text x="90.3" y="108.4">+24V</text>
<text x="130.9" y="113.5">+3.3V</text>
<text x="167.8" y="110.9">+24V</text>
<text x="53.1" y="119.6" transform="rotate(-90 53.1 119.6)">3K3</text>
<text x="53.9" y="118.5">R7</text>
<text x="87.4" y="117.7" transform="rotate(-90 87.4 117.7)">RED_LED</text>
<text x="91.8" y="115.1">D3</text>
<text x="169.3" y="117.6">D7</text>
<text x="22.8" y="124.5">R3</text>
<text x="36.8" y="124.5">U3</text>
<text x="55.2" y="124.5">R11</text>
<text x="66" y="123.2">Q3</text>
<text x="89.9" y="124.7" transform="rotate(-90 89.9 124.7)">3K3</text>
<text x="90.7" y="122.4">R19</text>
<text x="130.6" y="122.2" transform="rotate(-90 130.6 122.2)">3K3</text>
<text x="131.3" y="121.1">R27</text>
<text x="143.5" y="125.7">Q11</text>
<text x="164.9" y="120.3" transform="rotate(-90 164.9 120.3)">RED_LED</text>
<text x="168.2" y="124.9">R39</text>
<text x="20.3" y="129.5">1K2/1W</text>
<text x="29.1" y="129.5">(2512)</text>
<text x="56.5" y="127">3K3</text>
<text x="74.7" y="129.8" transform="rotate(-90 74.7 129.8)">BC857</text>
<text x="85.1" y="129.5">Q7</text>
<text x="99.7" y="127">R23</text>
<text x="114.2" y="127">U7</text>
<text x="132.7" y="127">R31</text>
<text x="134" y="129.5">3K3</text>
<text x="167.4" y="127.2" transform="rotate(-90 167.4 127.2)">3K3</text>
<text x="39.1" y="134.6">IS126</text>
<text x="54" y="136.3">GND</text>
<text x="73" y="135.9">R44</text>
<text x="74.3" y="133.4">3K3</text>
<text x="97.7" y="132.1">1K2/1W</text>
<text x="106.5" y="132.1">(2512)</text>
<text x="116.6" y="137.2">IS126</text>
<text x="151.7" y="135.9">3K3</text>
<text x="152.2" y="132.3" transform="rotate(-90 152.2 132.3)">BC857</text>
<text x="160" y="132.1">Q15</text>
<text x="72.1" y="138.7" transform="rotate(-90 72.1 138.7)">10K</text>
<text x="72.4" y="139.7">R15</text>
<text x="82.6" y="138.4">BC817</text>
<text x="90.8" y="141.4">GND</text>
<text x="131.4" y="138.9">GND</text>
<text x="149.6" y="141.2" transform="rotate(-90 149.6 141.2)">10K</text>
<text x="149.9" y="142.2">R35</text>
<text x="150.5" y="138.4">R48</text>
<text x="160" y="142.2">BC817</text>
<text x="168.3" y="143.9">GND</text>
<text x="73" y="145.2">GND</text>
<text x="150.5" y="147.8">GND</text>
<text x="53.5" y="152.8">+3.3V</text>
<text x="90.3" y="150.3">+24V</text>
<text x="130.9" y="155.4">+3.3V</text>
<text x="167.8" y="152.8">+24V</text>
<text x="53.1" y="161.5" transform="rotate(-90 53.1 161.5)">3K3</text>
<text x="53.9" y="160.5">R8</text>
<text x="87.4" y="159.6" transform="rotate(-90 87.4 159.6)">RED_LED</text>
<text x="91.8" y="157">D4</text>
<text x="169.3" y="159.5">D8</text>
<text x="22.8" y="166.4">R4</text>
<text x="36.8" y="166.4">U4</text>
<text x="55.2" y="166.4">R12</text>
<text x="66" y="165.1">Q4</text>
<text x="89.9" y="166.6" transform="rotate(-90 89.9 166.6)">3K3</text>
<text x="90.7" y="164.3">R20</text>
<text x="130.6" y="164.1" transform="rotate(-90 130.6 164.1)">3K3</text>
<text x="131.3" y="163">R28</text>
<text x="143.5" y="167.6">Q12</text>
<text x="164.9" y="162.2" transform="rotate(-90 164.9 162.2)">RED_LED</text>
<text x="168.2" y="166.8">R40</text>
<text x="20.3" y="171.5">1K2/1W</text>
<text x="29.1" y="171.5">(2512)</text>
<text x="56.5" y="168.9">3K3</text>
<text x="74.7" y="171.7" transform="rotate(-90 74.7 171.7)">BC857</text>
<text x="85.1" y="171.5">Q8</text>
<text x="97.7" y="174">1K2/1W</text>
<text x="99.7" y="168.9">R24</text>
<text x="106.5" y="174">(2512)</text>
<text x="114.2" y="168.9">U8</text>
<text x="132.7" y="168.9">R32</text>
<text x="134" y="171.5">3K3</text>
<text x="161.3" y="174">Q16</text>
<text x="167.4" y="169.2" transform="rotate(-90 167.4 169.2)">3K3</text>
<text x="39.1" y="176.5">IS126</text>
<text x="54" y="178.2">GND</text>
<text x="73" y="177.8">R45</text>
<text x="74.3" y="175.3">3K3</text>
<text x="116.6" y="179.1">IS126</text>
<text x="151.7" y="177.8">3K3</text>
<text x="152.2" y="174.2" transform="rotate(-90 152.2 174.2)">BC857</text>
<text x="72.1" y="180.6" transform="rotate(-90 72.1 180.6)">10K</text>
<text x="72.4" y="181.6">R16</text>
<text x="82.6" y="180.3">BC817</text>
<text x="90.8" y="183.3">GND</text>
<text x="131.4" y="180.8">GND</text>
<text x="149.6" y="183.1" transform="rotate(-90 149.6 183.1)">10K</text>
<text x="149.9" y="184.2">R36</text>
<text x="150.5" y="180.3">R49</text>
<text x="160" y="182.9">BC817</text>
<text x="168.3" y="185.9">GND</text>
<text x="73" y="187.1">GND</text>
<text x="150.5" y="189.7">GND</text>
</g>
<g font-size="1.8">
<text x="16.5" y="41.8">IN_0</text>
<text x="235.8" y="40.5">IO_0</text>
<text x="16.5" y="46.9">COM</text>
<text x="52.9" y="45.6">IO_0</text>
<text x="94" y="44.3">IN_4</text>
<text x="212.1" y="45.6">IO_3</text>
<text x="212.1" y="43.1">IO_1</text>
<text x="235.8" y="45.6">IO_4</text>
<text x="235.8" y="43.1">IO_2</text>
<text x="94" y="49.4">COM</text>
<text x="130.4" y="48.2">IO_4</text>
<text x="212.1" y="50.7">IO_7</text>
<text x="212.1" y="48.2">IO_5</text>
<text x="235.8" y="48.2">IO_6</text>
<text x="16.5" y="83.7">IN_1</text>
<text x="235.8" y="83.7">IN_7</text>
<text x="235.8" y="81.2">COM</text>
<text x="16.5" y="88.8">COM</text>
<text x="52.9" y="87.5">IO_1</text>
<text x="94" y="86.3">IN_5</text>
<text x="235.8" y="88.8">IN_5</text>
<text x="235.8" y="86.3">IN_6</text>
<text x="94" y="91.3">COM</text>
<text x="130.4" y="90.1">IO_5</text>
<text x="235.8" y="93.9">IN_3</text>
<text x="235.8" y="91.3">IN_4</text>
<text x="235.8" y="101.5">IN_0</text>
<text x="235.8" y="96.4">IN_2</text>
<text x="235.8" y="99">IN_1</text>
<text x="235.8" y="104">COM</text>
<text x="16.5" y="125.6">IN_2</text>
<text x="16.5" y="130.7">COM</text>
<text x="52.9" y="129.4">IO_2</text>
<text x="94" y="128.2">IN_6</text>
<text x="130.4" y="132">IO_6</text>
<text x="94" y="133.2">COM</text>
<text x="16.5" y="167.5">IN_3</text>
<text x="16.5" y="172.6">COM</text>
<text x="52.9" y="171.3">IO_3</text>
<text x="94" y="170.1">IN_7</text>
<text x="130.4" y="173.9">IO_7</text>
<text x="94" y="175.2">COM</text>
</g>
</svg>
